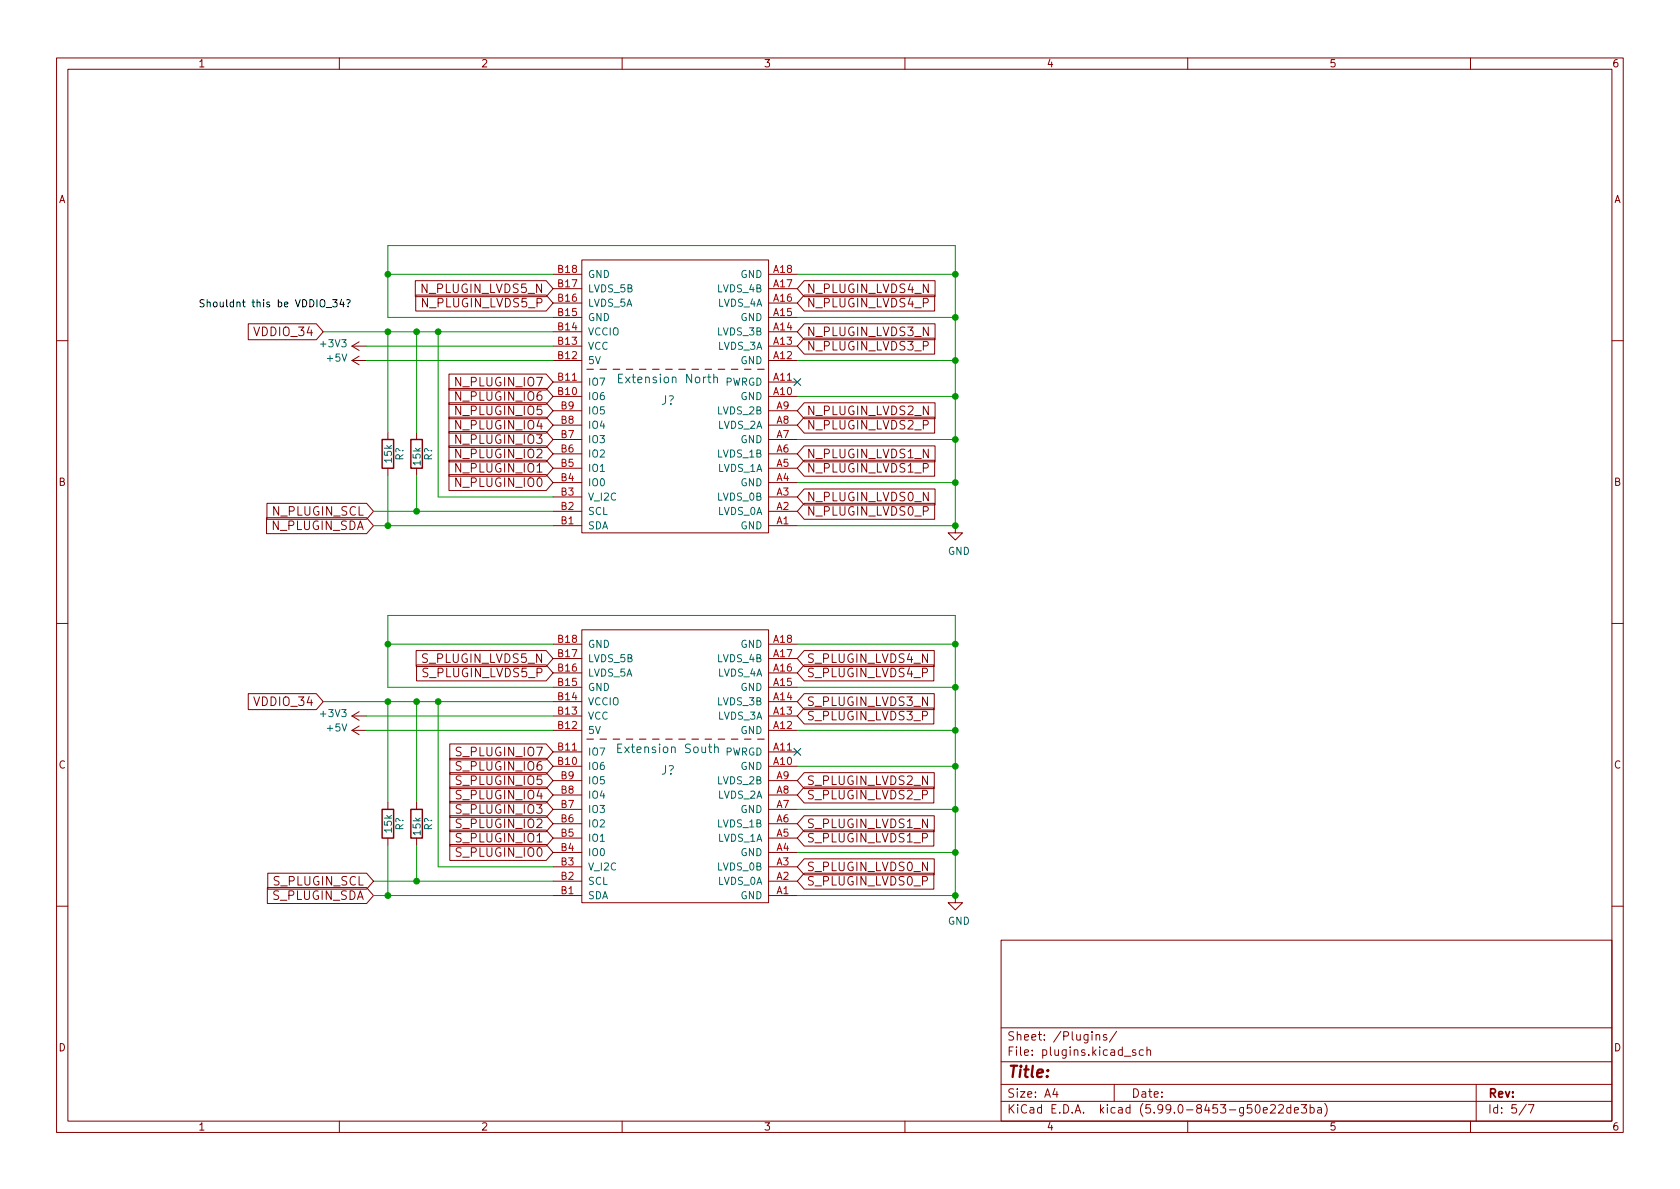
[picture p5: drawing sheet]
<svg xmlns="http://www.w3.org/2000/svg" width="297mm" height="210mm" viewBox="0 0 297 210" stroke-linecap="round" stroke-linejoin="round" font-family="sans-serif">
<g fill="none" stroke="#840000" stroke-width=".18">
<path d="M10 10.2h277v190.1h-277zM12 12.2h273v186.1h-273zM60 10.2v2M110 10.2v2M160 10.2v2M210 10.2v2M260 10.2v2M43.9 57.3h12l1.2 1.4-1.2 1.4h-12zM73.4 49.6h23.2l1.2 1.4-1.2 1.5h-23.2zM73.5 52.2h23.1l1.2 1.4-1.2 1.4h-23.1zM97.8 58.7h5.1M97.8 56.1h5.1"/>
<path d="M97.8 53.6h5.1M97.8 51h5.1M97.8 48.5h5.1M102.9 46h33v48.2h-33zM135.9 58.7h5.1M135.9 56.1h5.1M135.9 53.6h5.1M135.9 51h5.1M135.9 48.5h5.1M142.2 49.6h23.1v2.9h-23.1l-1.2-1.5zM142.2 59.8h23.1v2.8h-23.1l-1.2-1.4zM142.2 57.3h23.1v2.8h-23.1l-1.2-1.4z"/>
<path d="M142.2 52.2h23.1v2.8h-23.1l-1.2-1.4zM10 60.2h2M62.2 63.7h2.6M62.2 61.2h2.6M62.2 63.7l1.3 .8M62.2 61.2l1.3 .8M63.5 63l-1.3 .7M63.5 60.4l-1.3 .8M68.6 76.4v1.3M73.7 76.4v1.3M79.4 71.2h17.2l1.2 1.4-1.2 1.4h-17.2zM79.4 68.7h17.2l1.2 1.4-1.2 1.4h-17.2z"/>
<path d="M79.4 66.1h17.2l1.2 1.5-1.2 1.4h-17.2zM79.4 78.8h17.2l1.2 1.5-1.2 1.4h-17.2zM79.4 76.3h17.2l1.2 1.4-1.2 1.4h-17.2zM79.4 73.8h17.2l1.2 1.4-1.2 1.4h-17.2zM97.8 77.7h5.1M97.8 75.2h5.1M97.8 72.6h5.1M97.8 70.1h5.1M97.8 67.6h5.1M97.8 63.7h5.1M97.8 61.2h5.1M135.9 77.7h5.1"/>
<path d="M135.9 75.2h5.1M135.9 72.6h5.1M135.9 70.1h5.1M135.9 67.6h5.1M135.9 63.7h5.1M135.9 61.2h5.1M142.2 78.8h23.1v2.9h-23.1l-1.2-1.4zM142.2 73.8h23.1v2.8h-23.1l-1.2-1.4zM142.2 71.2h23.1v2.8h-23.1l-1.2-1.4zM285 60.2h2M47.1 91.5h17.7l1.2 1.5-1.2 1.4h-17.7zM47.2 89h17.6l1.2 1.4-1.2 1.4h-17.6z"/>
<path d="M68.6 82.8v1.3M73.7 82.8v1.3M79.4 83.9h17.2l1.2 1.4-1.2 1.4h-17.2zM79.4 81.4h17.2l1.2 1.4-1.2 1.4h-17.2zM97.8 93h5.1M97.8 90.4h5.1M97.8 87.9h5.1M97.8 85.3h5.1M97.8 82.8h5.1M97.8 80.3h5.1M135.9 93h5.1M135.9 90.4h5.1"/>
<path d="M135.9 87.9h5.1M135.9 85.3h5.1M135.9 82.8h5.1M135.9 80.3h5.1M142.2 89h23.1v2.8h-23.1l-1.2-1.4zM142.2 86.5h23.1v2.8h-23.1l-1.2-1.4zM142.2 81.4h23.1v2.8h-23.1l-1.2-1.4zM168.9 93v1.2h1.3l-1.3 1.3-1.3-1.3h1.3M10 110.2h2M73.6 115h23l1.2 1.5-1.2 1.4h-23zM73.6 117.6h23l1.2 1.4-1.2 1.4h-23zM97.8 119h5.1"/>
<path d="M97.8 116.5h5.1M97.8 113.9h5.1M102.9 111.4h33v48.2h-33zM135.9 119h5.1M135.9 116.5h5.1M135.9 113.9h5.1M142.2 117.6h22.9v2.8h-22.9l-1.2-1.4zM142.2 115h23v2.9h-23l-1.2-1.4zM285 110.2h2M43.9 122.7h12l1.2 1.4-1.2 1.4h-12zM62.2 129.2l1.3 .7M62.2 129.2h2.6"/>
<path d="M62.2 126.6h2.6M62.2 126.6l1.3 .8M63.5 128.4l-1.3 .8M63.5 125.9l-1.3 .7M79.5 139.2h17.1l1.2 1.4-1.2 1.4h-17.1zM79.5 136.6h17.1l1.2 1.4-1.2 1.5h-17.1zM79.5 134.1h17.1l1.2 1.4-1.2 1.4h-17.1zM79.5 131.6h17.1l1.2 1.4-1.2 1.4h-17.1zM97.8 129.2h5.1M97.8 138h5.1M97.8 135.5h5.1M97.8 133h5.1"/>
<path d="M97.8 126.6h5.1M97.8 124.1h5.1M97.8 121.5h5.1M135.9 129.2h5.1M135.9 138h5.1M135.9 135.5h5.1M135.9 133h5.1M135.9 126.6h5.1M135.9 124.1h5.1M135.9 121.5h5.1M142.2 139.2h22.9v2.8h-22.9l-1.2-1.4zM142.2 136.6h23v2.9h-23l-1.2-1.5z"/>
<path d="M142.2 122.7h23v2.8h-23l-1.2-1.4zM142.2 125.2h22.9v2.8h-22.9l-1.2-1.4zM47.3 157h17.5l1.2 1.4-1.2 1.4h-17.5zM47.3 154.4h17.5l1.2 1.4-1.2 1.4h-17.5zM68.6 141.9v1.2M68.6 148.2v1.3M73.7 141.9v1.2M73.7 148.2v1.3M79.5 144.3h17.1l1.2 1.4-1.2 1.4h-17.1zM79.5 149.3h17.1l1.2 1.4-1.2 1.5h-17.1zM79.5 146.8h17.1l1.2 1.4-1.2 1.4h-17.1zM79.5 141.7h17.1l1.2 1.4-1.2 1.4h-17.1z"/>
<path d="M97.8 158.4h5.1M97.8 155.8h5.1M97.8 153.3h5.1M97.8 150.7h5.1M97.8 148.2h5.1M97.8 145.7h5.1M97.8 143.1h5.1M97.8 140.6h5.1M135.9 158.4h5.1M135.9 155.8h5.1M135.9 153.3h5.1M135.9 150.7h5.1"/>
<path d="M135.9 148.2h5.1M135.9 145.7h5.1M135.9 143.1h5.1M135.9 140.6h5.1M142.2 146.8h22.9v2.8h-22.9l-1.2-1.4zM142.2 144.3h23v2.8h-23l-1.2-1.4zM142.2 154.4h22.9v2.8h-22.9l-1.2-1.4zM142.2 151.9h23v2.8h-23l-1.2-1.4zM168.9 158.4v1.2h1.3l-1.3 1.3-1.3-1.3h1.3M10 160.2h2M177 166.3h108v32h-108zM285 160.2h2"/>
<path d="M60 198.3v2M110 198.3v2M160 198.3v2M177 194.8h108M177 191.8h108M177 187.8h108M177 181.8h108M186.5 192.5l-.4 1h1M186.9 193v1M193.8 183.1l.2-.2 .4 .1v.9M193.8 182.9v1M195.6 183l-.3-.1-.2 .2v.3l.5 .1v.4h-.5"/>
<path d="M197 191.8v3M197.4 182.4l-1.3 1.9M198.8 186.8h1.1M200.8 185.7l-.4-.1-.2 .2 .1 .3 .5 .1v.4h-.6M202.1 185.7l-.4-.1-.3 .3v.4l.2 .3h.5M202.8 185.8l.2-.2 .4 .1v.9M202.8 185.1v1.5M210 198.3v2M223.4 196.3l.7-.1-.1-.3-.4-.1-.2 .2v.8h.6M224.6 195.5l.6-.2 .2 .2 .1 .3-.9 1h.9M226.1 195.5l.5-.2 .3 .2v.3l-.9 1h.9M228.2 195.9l-.4-.1-.3 .3v.4l.1 .3h.6"/>
<path d="M228.2 195.3v1.5M228.9 196.3l.7-.1-.1-.3-.4-.1-.2 .2v.8h.6M230.1 195.3h.9l-.5 .6 .4 .1v.7l-.2 .1h-.4l-.2-.1M231.6 195.9l.5-.1 .3 .3v.4l-.2 .3h-.6M231.6 195.3v1.5M233 195.9h.6v.9M233.6 196.2l-.5 .1a.29 .29 0 0 0-.2 .2 .29 .29 0 0 0 .2 .3h.5M234.2 195.1a1.72 1.72 0 0 1 0 2.3M260 198.3v2M261 191.8v6.5M269.9 195.3l-1.3 1.9M270.2 195.3h1l-.6 1.5"/>
</g>
<path d="M103.8 65.3h1.1M106.1 65.3h1.1M131.6 65.3h1.2M133.9 65.3h1.2M103.8 130.7h1.1M106.1 130.7h1.1M131.6 130.7h1.2M133.9 130.7h1.2" fill="none" stroke="#840000" stroke-width=".19"/>
<path d="M125.1 66.7h.6M125.3 66.2v1.3l.4 .2M126.2 66.8l.2-.1 .4 .1 .1 .9M126.2 66.2v1.5M125.3 132.1h.5M125.5 131.6v1.3l.3 .2M126.3 132.2l.3-.1 .3 .1 .1 .9M126.3 131.6v1.5" fill="none" stroke="#006464" stroke-width=".18"/>
<path d="M67.6 77.7h2v5.1h-2zM72.6 77.7h2.1v5.1h-2.1zM67.6 143.1h2v5.1h-2zM72.6 143.1h2.1v5.1h-2.1z" fill="none" stroke="#840000" stroke-width=".25"/>
<path d="M36.1 53h-.5l-.2 .2 .1 .3 .5 .3v.3l-.2 .2-.4-.1M36.6 53.5l.2-.1 .3 .1 .1 .8M36.6 53v1.3M61.3 53h.4l.2 .2-.4 .6M61.5 54.1v.2" fill="none" stroke="#0f0f0f" stroke-width=".18"/>
<g fill="none" stroke="#009600" stroke-width=".18">
<path d="M57.1 58.7h40.7M68.6 58.7v17.7M68.6 48.5h29.2M73.7 58.7v17.7M77.5 58.7v29.2h20.3M97.8 56.1h-29.2v-12.7h100.3v49.6h-27.9M141 48.5h27.9M141 56.1h27.9M64.8 61.2h33M64.8 63.7h33M141 63.7h27.9M141 70.1h27.9"/>
<path d="M141 77.7h27.9M66 93h31.8M66 90.4h31.8M68.6 84.1v8.9M73.7 84.1v6.3M141 85.3h27.9M68.6 113.9h29.2M141 113.9h27.9M57.1 124.1h40.7M64.8 129.2h33M64.8 126.6h33M68.6 124.1v17.8"/>
<path d="M73.7 124.1v17.8M77.5 124.1v29.2h20.3M97.8 121.5h-29.2v-12.7h100.3v49.6h-27.9M141 121.5h27.9M141 129.2h27.9M141 135.5h27.9M66 158.4h31.8M66 155.8h31.8M68.6 149.5v8.9M73.7 149.5v6.3M141 150.7h27.9M141 143.1h27.9"/>
</g>
<path d="M140.4 66.9l1.2 1.3M141.6 66.9l-1.2 1.3M140.4 132.4l1.2 1.2M141.6 132.4l-1.2 1.2" fill="none" stroke="#000084" stroke-width=".18"/>
<g fill="#009600" stroke="#009600" stroke-width=".18">
<circle cx="68.6" cy="48.5" r=".51"/>
<circle cx="68.6" cy="113.9" r=".51"/>
<circle cx="68.6" cy="124.1" r=".51"/>
<circle cx="68.6" cy="58.7" r=".51"/>
<circle cx="73.7" cy="58.7" r=".51"/>
<circle cx="168.9" cy="77.7" r=".51"/>
<circle cx="168.9" cy="85.3" r=".51"/>
<circle cx="168.9" cy="93" r=".51"/>
<circle cx="168.9" cy="135.5" r=".51"/>
<circle cx="168.9" cy="143.1" r=".51"/>
<circle cx="168.9" cy="150.7" r=".51"/>
<circle cx="168.9" cy="158.4" r=".51"/>
<circle cx="168.9" cy="113.9" r=".51"/>
<circle cx="168.9" cy="121.5" r=".51"/>
<circle cx="168.9" cy="129.2" r=".51"/>
<circle cx="168.9" cy="70.1" r=".51"/>
<circle cx="68.6" cy="158.4" r=".51"/>
<circle cx="73.7" cy="155.8" r=".51"/>
<circle cx="77.5" cy="124.1" r=".51"/>
<circle cx="73.7" cy="124.1" r=".51"/>
<circle cx="68.6" cy="93" r=".51"/>
<circle cx="73.7" cy="90.4" r=".51"/>
<circle cx="168.9" cy="48.5" r=".51"/>
<circle cx="168.9" cy="56.1" r=".51"/>
<circle cx="168.9" cy="63.7" r=".51"/>
<circle cx="77.5" cy="58.7" r=".51"/>
</g>
<text font-size="2.8" fill="#840000" x="178" y="190.6">Title:</text>
<g font-size="2.1" fill="#840000">
<text x="74.7" y="51.8">N_PLUGIN_LVDS5_N</text>
<text x="142.6" y="51.8">N_PLUGIN_LVDS4_N</text>
<text x="45.3" y="59.4">VDDIO_34</text>
<text x="74.8" y="54.4">N_PLUGIN_LVDS5_P</text>
<text x="142.6" y="59.4">N_PLUGIN_LVDS3_N</text>
<text x="142.6" y="54.4">N_PLUGIN_LVDS4_P</text>
<text x="107.6" y="65.2">_ _ _ _ _ _ _ _ _ _ _ _ _ _</text>
<text x="142.6" y="62">N_PLUGIN_LVDS3_P</text>
<text x="80.9" y="70.9">N_PLUGIN_IO6</text>
<text x="80.9" y="68.3">N_PLUGIN_IO7</text>
<text x="80.9" y="73.4">N_PLUGIN_IO5</text>
<text x="80.9" y="75.9">N_PLUGIN_IO4</text>
<text x="142.6" y="75.9">N_PLUGIN_LVDS2_P</text>
<text x="142.6" y="73.4">N_PLUGIN_LVDS2_N</text>
<text x="80.9" y="83.6">N_PLUGIN_IO1</text>
<text x="80.9" y="81">N_PLUGIN_IO2</text>
<text x="80.9" y="78.5">N_PLUGIN_IO3</text>
<text x="142.6" y="83.6">N_PLUGIN_LVDS1_P</text>
<text x="142.6" y="81">N_PLUGIN_LVDS1_N</text>
<text x="80.9" y="86.1">N_PLUGIN_IO0</text>
<text x="142.6" y="88.6">N_PLUGIN_LVDS0_N</text>
<text x="48" y="93.7">N_PLUGIN_SDA</text>
<text x="48.3" y="91.2">N_PLUGIN_SCL</text>
<text x="142.6" y="91.2">N_PLUGIN_LVDS0_P</text>
<text x="74.8" y="117.2">S_PLUGIN_LVDS5_N</text>
<text x="75" y="119.8">S_PLUGIN_LVDS5_P</text>
<text x="142.6" y="119.8">S_PLUGIN_LVDS4_P</text>
<text x="142.6" y="117.2">S_PLUGIN_LVDS4_N</text>
<text x="45.3" y="124.8">VDDIO_34</text>
<text x="142.6" y="124.8">S_PLUGIN_LVDS3_N</text>
<text x="107.6" y="130.6">_ _ _ _ _ _ _ _ _ _ _ _ _ _</text>
<text x="142.6" y="127.4">S_PLUGIN_LVDS3_P</text>
<text x="81" y="136.3">S_PLUGIN_IO6</text>
<text x="81" y="133.7">S_PLUGIN_IO7</text>
<text x="81" y="141.3">S_PLUGIN_IO4</text>
<text x="81" y="138.8">S_PLUGIN_IO5</text>
<text x="81" y="143.9">S_PLUGIN_IO3</text>
<text x="142.6" y="141.3">S_PLUGIN_LVDS2_P</text>
<text x="142.6" y="138.8">S_PLUGIN_LVDS2_N</text>
<text x="81" y="146.4">S_PLUGIN_IO2</text>
<text x="81" y="149">S_PLUGIN_IO1</text>
<text x="142.6" y="149">S_PLUGIN_LVDS1_P</text>
<text x="142.6" y="146.4">S_PLUGIN_LVDS1_N</text>
<text x="81" y="151.5">S_PLUGIN_IO0</text>
<text x="142.6" y="154">S_PLUGIN_LVDS0_N</text>
<text x="48.2" y="159.1">S_PLUGIN_SDA</text>
<text x="48.4" y="156.6">S_PLUGIN_SCL</text>
<text x="142.6" y="156.6">S_PLUGIN_LVDS0_P</text>
<text x="178" y="184">Sheet: /Plugins/</text>
<text x="178" y="186.7">File: plugins.kicad_sch</text>
<text x="178" y="196.9">KiCad E.D.A. kicad (5.99.0-8453-g50e22de3ba)</text>
<text x="178" y="194.1">Size: A4</text>
<text x="200" y="194.1">Date:</text>
<text x="263" y="194.1">Rev:</text>
<text x="263" y="196.9">Id: 5/7</text>
</g>
<g font-size="2.1" fill="#006464">
<text x="109.9" y="67.8">Extension North</text>
<text x="116.9" y="71.6">J?</text>
<text x="109.7" y="133.2">Extension South</text>
<text x="116.9" y="137">J?</text>
</g>
<g font-size="1.8" fill="#840000">
<text x="35" y="11.9">1</text>
<text x="85" y="11.9">2</text>
<text x="135" y="11.9">3</text>
<text x="185" y="11.9">4</text>
<text x="235" y="11.9">5</text>
<text x="285" y="11.9">6</text>
<text x="10.3" y="35.9">A</text>
<text x="285.3" y="35.9">A</text>
<text x="10.3" y="85.9">B</text>
<text x="285.3" y="85.9">B</text>
<text x="10.3" y="135.9">C</text>
<text x="285.3" y="135.9">C</text>
<text x="10.3" y="185.9">D</text>
<text x="285.3" y="185.9">D</text>
<text x="35" y="199.9">1</text>
<text x="85" y="199.9">2</text>
<text x="135" y="199.9">3</text>
<text x="185" y="199.9">4</text>
<text x="235" y="199.9">5</text>
<text x="285" y="199.9">6</text>
</g>
<g font-size="1.8" fill="#a90000">
<text x="98.7" y="53.3">B16</text>
<text x="98.7" y="50.8">B17</text>
<text x="98.7" y="48.3">B18</text>
<text x="136.8" y="53.3">A16</text>
<text x="136.8" y="50.8">A17</text>
<text x="136.8" y="48.3">A18</text>
<text x="98.7" y="58.4">B14</text>
<text x="98.7" y="55.9">B15</text>
<text x="136.8" y="58.4">A14</text>
<text x="136.8" y="55.9">A15</text>
<text x="98.7" y="63.5">B12</text>
<text x="98.7" y="61">B13</text>
<text x="136.8" y="63.5">A12</text>
<text x="136.8" y="61">A13</text>
<text x="98.7" y="69.8">B10</text>
<text x="98.7" y="67.3">B11</text>
<text x="136.8" y="69.8">A10</text>
<text x="136.8" y="67.3">A11</text>
<text x="99.2" y="77.5">B7</text>
<text x="99.2" y="74.9">B8</text>
<text x="99.2" y="72.4">B9</text>
<text x="137.3" y="77.5">A7</text>
<text x="137.3" y="74.9">A8</text>
<text x="137.3" y="72.4">A9</text>
<text x="99.2" y="82.5">B5</text>
<text x="99.2" y="80">B6</text>
<text x="137.3" y="82.5">A5</text>
<text x="137.3" y="80">A6</text>
<text x="99.2" y="87.6">B3</text>
<text x="99.2" y="85.1">B4</text>
<text x="137.3" y="87.6">A3</text>
<text x="137.3" y="85.1">A4</text>
<text x="99.2" y="92.7">B1</text>
<text x="99.2" y="90.2">B2</text>
<text x="137.3" y="92.7">A1</text>
<text x="137.3" y="90.2">A2</text>
<text x="98.7" y="113.7">B18</text>
<text x="136.8" y="113.7">A18</text>
<text x="98.7" y="118.7">B16</text>
<text x="98.7" y="116.2">B17</text>
<text x="136.8" y="118.7">A16</text>
<text x="136.8" y="116.2">A17</text>
<text x="98.7" y="123.8">B14</text>
<text x="98.7" y="121.3">B15</text>
<text x="136.8" y="123.8">A14</text>
<text x="136.8" y="121.3">A15</text>
<text x="98.7" y="128.9">B12</text>
<text x="98.7" y="126.4">B13</text>
<text x="136.8" y="128.9">A12</text>
<text x="136.8" y="126.4">A13</text>
<text x="98.7" y="135.2">B10</text>
<text x="98.7" y="132.7">B11</text>
<text x="99.2" y="137.8">B9</text>
<text x="136.8" y="135.2">A10</text>
<text x="136.8" y="132.7">A11</text>
<text x="137.3" y="137.8">A9</text>
<text x="99.2" y="142.9">B7</text>
<text x="99.2" y="140.3">B8</text>
<text x="137.3" y="142.9">A7</text>
<text x="137.3" y="140.3">A8</text>
<text x="99.2" y="147.9">B5</text>
<text x="99.2" y="145.4">B6</text>
<text x="137.3" y="147.9">A5</text>
<text x="137.3" y="145.4">A6</text>
<text x="99.2" y="155.6">B2</text>
<text x="99.2" y="153">B3</text>
<text x="99.2" y="150.5">B4</text>
<text x="137.3" y="155.6">A2</text>
<text x="137.3" y="153">A3</text>
<text x="137.3" y="150.5">A4</text>
<text x="99.2" y="158.1">B1</text>
<text x="137.3" y="158.1">A1</text>
</g>
<g font-size="1.8" fill="#006464">
<text x="103.9" y="51.7">LVDS_5B</text>
<text x="103.9" y="49.1">GND</text>
<text x="126.9" y="51.7">LVDS_4B</text>
<text x="130.9" y="49.1">GND</text>
<text x="103.9" y="59.3">VCCIO</text>
<text x="103.9" y="56.8">GND</text>
<text x="103.9" y="54.2">LVDS_5A</text>
<text x="126.9" y="59.3">LVDS_3B</text>
<text x="126.9" y="54.2">LVDS_4A</text>
<text x="130.9" y="56.8">GND</text>
<text x="56.8" y="61.4">+3V3</text>
<text x="57.9" y="63.9">+5V</text>
<text x="103.9" y="64.4">5V</text>
<text x="103.9" y="61.8">VCC</text>
<text x="126.9" y="61.8">LVDS_3A</text>
<text x="130.9" y="64.4">GND</text>
<text x="103.9" y="70.7">IO6</text>
<text x="103.9" y="68.2">IO7</text>
<text x="128.1" y="68.2">PWRGD</text>
<text x="130.9" y="70.7">GND</text>
<text x="103.9" y="75.8">IO4</text>
<text x="103.9" y="73.3">IO5</text>
<text x="126.9" y="75.8">LVDS_2A</text>
<text x="126.9" y="73.3">LVDS_2B</text>
<text x="69.3" y="81.7" transform="rotate(-90 69.3 81.7)">15k</text>
<text x="71.3" y="81.4" transform="rotate(-90 71.3 81.4)">R?</text>
<text x="74.4" y="82" transform="rotate(-90 74.4 82)">15k</text>
<text x="76.4" y="81.4" transform="rotate(-90 76.4 81.4)">R?</text>
<text x="103.9" y="83.4">IO1</text>
<text x="103.9" y="80.9">IO2</text>
<text x="103.9" y="78.4">IO3</text>
<text x="126.9" y="83.4">LVDS_1A</text>
<text x="126.9" y="80.9">LVDS_1B</text>
<text x="130.9" y="78.4">GND</text>
<text x="103.9" y="88.5">V_I2C</text>
<text x="103.9" y="86">IO0</text>
<text x="126.9" y="88.5">LVDS_0B</text>
<text x="130.9" y="86">GND</text>
<text x="103.9" y="93.6">SDA</text>
<text x="103.9" y="91.1">SCL</text>
<text x="126.9" y="91.1">LVDS_0A</text>
<text x="130.9" y="93.6">GND</text>
<text x="167.6" y="98.1">GND</text>
<text x="103.9" y="119.6">LVDS_5A</text>
<text x="103.9" y="117.1">LVDS_5B</text>
<text x="103.9" y="114.5">GND</text>
<text x="126.9" y="119.6">LVDS_4A</text>
<text x="126.9" y="117.1">LVDS_4B</text>
<text x="130.9" y="114.5">GND</text>
<text x="103.9" y="124.7">VCCIO</text>
<text x="103.9" y="122.2">GND</text>
<text x="126.9" y="124.7">LVDS_3B</text>
<text x="130.9" y="122.2">GND</text>
<text x="56.8" y="126.8">+3V3</text>
<text x="57.9" y="129.3">+5V</text>
<text x="103.9" y="129.8">5V</text>
<text x="103.9" y="127.2">VCC</text>
<text x="126.9" y="127.2">LVDS_3A</text>
<text x="130.9" y="129.8">GND</text>
<text x="103.9" y="136.1">IO6</text>
<text x="103.9" y="133.6">IO7</text>
<text x="128.1" y="133.6">PWRGD</text>
<text x="130.9" y="136.1">GND</text>
<text x="103.9" y="143.8">IO3</text>
<text x="103.9" y="141.2">IO4</text>
<text x="103.9" y="138.7">IO5</text>
<text x="126.9" y="141.2">LVDS_2A</text>
<text x="126.9" y="138.7">LVDS_2B</text>
<text x="130.9" y="143.8">GND</text>
<text x="69.3" y="147.1" transform="rotate(-90 69.3 147.1)">15k</text>
<text x="71.3" y="146.8" transform="rotate(-90 71.3 146.8)">R?</text>
<text x="74.4" y="147.4" transform="rotate(-90 74.4 147.4)">15k</text>
<text x="76.4" y="146.8" transform="rotate(-90 76.4 146.8)">R?</text>
<text x="103.9" y="148.8">IO1</text>
<text x="103.9" y="146.3">IO2</text>
<text x="126.9" y="148.8">LVDS_1A</text>
<text x="126.9" y="146.3">LVDS_1B</text>
<text x="103.9" y="153.9">V_I2C</text>
<text x="103.9" y="151.4">IO0</text>
<text x="126.9" y="153.9">LVDS_0B</text>
<text x="130.9" y="151.4">GND</text>
<text x="103.9" y="159">SDA</text>
<text x="103.9" y="156.5">SCL</text>
<text x="126.9" y="156.5">LVDS_0A</text>
<text x="130.9" y="159">GND</text>
<text x="167.6" y="163.5">GND</text>
</g>
<text font-size="1.8" fill="#0f0f0f" x="38.2" y="54.3">Shouldnt this be VDDIO_34?</text>
</svg>
